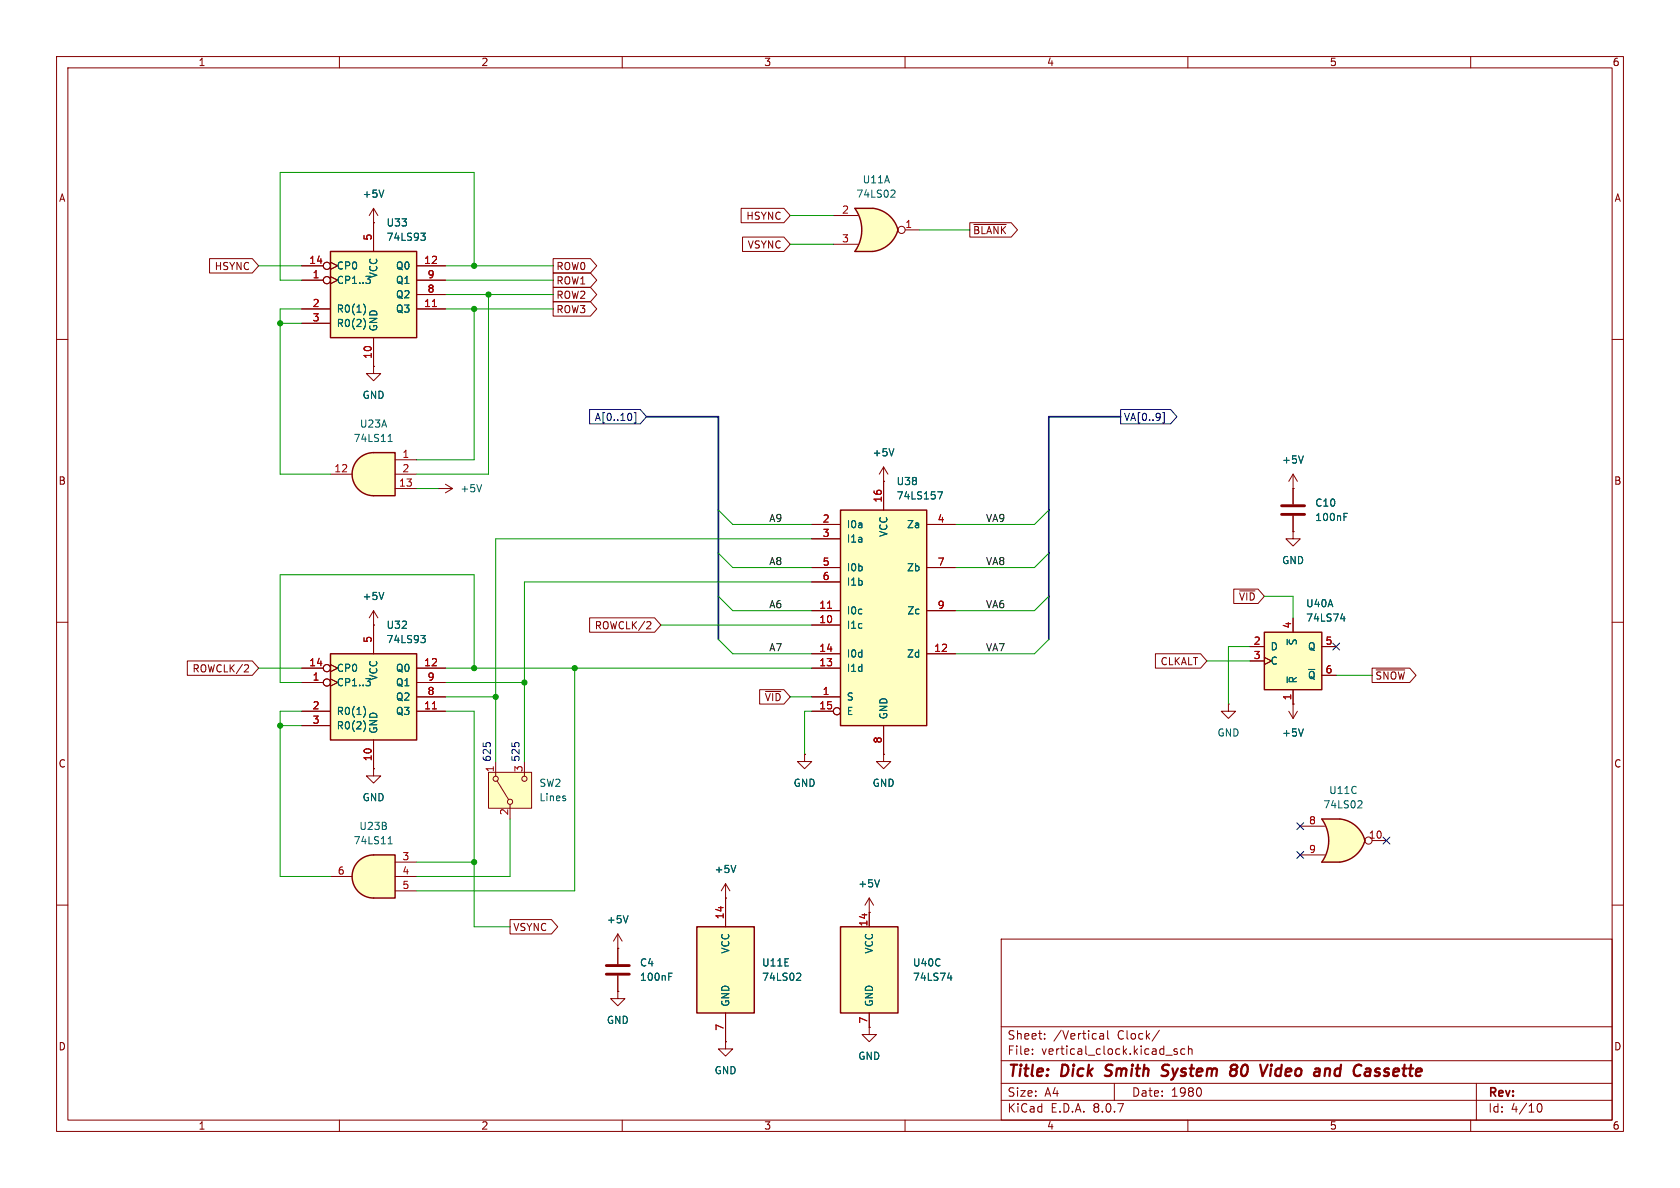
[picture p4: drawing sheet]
<svg xmlns="http://www.w3.org/2000/svg" width="297mm" height="210mm" viewBox="0 0 297 210" stroke-linecap="round" stroke-linejoin="round" font-family="sans-serif">
<g fill="none" stroke="#840000" stroke-width=".18">
<path d="M10 10h277v190h-277zM12 12h273v186h-273zM60 10v2M110 10v2M160 10v2M210 10v2M260 10v2M10 60h2M285 60h2M10 110h2M285 110h2M10 160h2"/>
<path d="M177 166h108v32h-108zM285 160h2M60 198v2M110 198v2M160 198v2M177 194.5h108M177 191.5h108M177 187.5h108M177 181.5h108M182.5 186.3v.1M182.5 185.5v.1M184.7 183.6v.1"/>
<path d="M184.7 182.8v.1M194.5 182.8h.5l.1 .9M195.1 183.1h-.5a.29 .29 0 0 0-.2 .3 .29 .29 0 0 0 .2 .3l.5-.1M195.8 182.2v1.3l.2 .2M197 191.5v3M205 182.1l-1.3 2M206.1 186.5h1.1M208.1 185.5l-.4-.1-.2 .2 .1 .2 .5 .2v.3h-.6M209.5 185.5l-.5-.1-.3 .3v.4l.2 .2h.6M210 198v2M210.1 185.5l.2-.1 .4 .1v.9M210.1 184.9v1.5"/>
<path d="M212.2 192.4l.2 .5-.2 .8M260 198v2M261 191.5v6.5M271.7 195.7l.2-.5 .2-.1a.81 .81 0 0 1 .6 .6 .81 .81 0 0 1-.3 .8h-.4l-.3-.5"/>
</g>
<g fill="none" stroke="#840000" stroke-width=".4">
<path d="M195.3 190.1l.3 .1M195.6 188.4l-.1 .4 .1 .2M206.4 190a.85 .85 0 0 1-1.1 .1M206.4 188.2l-.7 .1a.46 .46 0 0 0-.2 .5 .46 .46 0 0 0 .3 .4l.6 .2M217.8 188.3l.6-.1 .3 .2v.3l-.4 .4M217.9 189.1h.4M218.3 189.1l.3 .2a.67 .67 0 0 1-.1 .7 .67 .67 0 0 1-.7 .2M224.7 188.9l-.2 1.3M224.8 188.2v.2M224.8 188.2l-.1 .1 .1 .1M224.8 188.2l.1 .1-.1 .1M225.6 189.1l-.2 .7 .4 .4"/>
<path d="M234.6 188.9l.5 .1v.2l-.1 1M243 190.1l.6 .1M243.8 188.9l-.5 .1-.2 .3 .3 .2h.3"/>
</g>
<path d="M236.3 147.2l5 1.4a5.2 5.2 0 0 1-4.4 3.8z" fill="#ffffc2" stroke="#ffffc2" stroke-width=".18"/>
<path d="M233.7 152.4h3.2M233.7 144.8h3.2" fill="none" stroke="#ffffc2" stroke-width=".18"/>
<path d="M233.7 144.8h3.2v7.6h-3.2a6.7 6.7 0 0 0 0-7.6z" fill="#ffffc2"/>
<path d="M236.9 144.8a5.1 5.1 0 0 1 4.4 3.8l-5 1.3z" fill="#ffffc2" stroke="#ffffc2" stroke-width=".18"/>
<path d="M236.9 144.8h-3.2a6.6 6.6 0 0 1 0 7.6h3.2M236.9 144.8a5.1 5.1 0 0 1 4.4 3.8 5.2 5.2 0 0 1-4.4 3.8" fill="none" stroke="#840000" stroke-width=".25"/>
<g fill="none" stroke="#840000" stroke-width=".18">
<path d="M128.3 158.8h.1M128.3 156.2l-.8 1.3M128.3 156.2v2.6M128.3 156.2l.7 1.3M229.9 146.1h4.3M229.9 151.1h4.3M242.6 148.6h2.5M153.7 181.6v1.3h1.2l-1.2 1.3-1.3-1.3h1.3M153.7 181.6h.1"/>
<circle cx="241.9" cy="148.6" r=".63"/>
</g>
<path d="M130.1 153l-.4 1.2M240.2 141.5l.5 .1 .1 .3-.8 .9h.8" fill="none" stroke="#006464" stroke-width=".18"/>
<path d="M148.6 163.8h10.1v15.3h-10.1z" fill="#ffffc2"/>
<path d="M148.6 163.8h10.1v15.3h-10.1z" fill="none" stroke="#840000" stroke-width=".25"/>
<path d="M153.7 161.3v2.5M153.7 179.1v2.5M128.3 184.2v1.2h1.2l-1.2 1.3-1.3-1.3h1.3M128.3 184.2h.1" fill="none" stroke="#840000" stroke-width=".18"/>
<path d="M167.5 172.9h.8M168.1 172.5v.8" fill="none" stroke="#006464" stroke-width=".18"/>
<path d="M123.2 163.8h10.1v15.3h-10.1z" fill="#ffffc2"/>
<path d="M123.2 163.8h10.1v15.3h-10.1z" fill="none" stroke="#840000" stroke-width=".25"/>
<path d="M66 135.9v1.3h1.3l-1.3 1.2-1.2-1.2h1.2M66 135.9h.1M156.2 133.4v1.2h1.3l-1.3 1.3-1.3-1.3h1.3M156.2 133.4h.1M128.3 158.8v5M153.7 158.8l-.8 1.2M153.7 158.8v2.5M153.7 158.8l.7 1.2M128.3 179.1v5.1M153.7 161.3h.1" fill="none" stroke="#840000" stroke-width=".18"/>
<path d="M155.5 155.5l-.4 1.3M141 172l.4 .1 .2 .3-.8 .9h.8" fill="none" stroke="#006464" stroke-width=".18"/>
<path d="M63.4 152.3a3.8 3.8 0 0 1 2.6-1.2v7.7a3.8 3.8 0 0 1-3.5-2.4 3.8 3.8 0 0 1 .9-4.1z" fill="#ffffc2" stroke="#ffffc2" stroke-width=".18"/>
<path d="M66 151.1h3.8v7.7h-3.8z" fill="#ffffc2"/>
<path d="M63.4 152.3a3.8 3.8 0 0 1 2.6-1.2h3.8v7.7h-3.8a3.8 3.8 0 0 1-3.5-2.4 3.8 3.8 0 0 1 .9-4.1z" fill="none" stroke="#840000" stroke-width=".25"/>
<path d="M142.2 133.4v1.2h1.3l-1.3 1.3-1.2-1.3h1.2M142.2 133.4h.1M58.4 154.9h3.8M69.8 152.4h3.9M69.8 154.9h3.9M69.8 157.5h3.9" fill="none" stroke="#840000" stroke-width=".18"/>
<path d="M68.6 149.2h.7M68.7 148.2l.3-.3v1.3" fill="none" stroke="#006464" stroke-width=".18"/>
<path d="M86.4 136.5h7.6v6.4h-7.6z" fill="#ffffc2"/>
<g fill="none" stroke="#840000" stroke-width=".18">
<path d="M86.4 136.5h7.6v6.4h-7.6zM87.6 134.6v2.6M87.9 138l2 3.4M92.7 134.6v2.6M90.2 142.2v2.6"/>
<circle cx="87.6" cy="137.7" r=".46"/>
<circle cx="92.7" cy="137.7" r=".46"/>
<circle cx="90.2" cy="141.7" r=".46"/>
</g>
<path d="M58.4 44.5h15.3v15.2h-15.3z" fill="#ffffc2"/>
<path d="M58.4 44.5h15.3v15.2h-15.3z" fill="none" stroke="#840000" stroke-width=".25"/>
<g fill="none" stroke="#840000" stroke-width=".18">
<path d="M66 39.4h.1M66 36.8v7.7M66 36.8l-.7 1.3M66 36.8l.8 1.3M53.3 49.5h3.8M53.3 54.6h5.1M53.3 47h3.8M53.3 57.2h5.1M58.4 48.9l1.3 .6-1.3 .7M58.4 46.4l1.3 .6-1.3 .6M66 59.7v5.1M73.7 49.5h5"/>
<path d="M73.7 54.6h5M73.7 47h5M73.7 52.1h5M227.8 125.7l.8 1.3M228.6 124.5h.1M228.6 124.5v2.5M229.4 125.7l-.8 1.3"/>
<circle cx="57.8" cy="47" r=".63"/>
<circle cx="57.8" cy="49.5" r=".63"/>
</g>
<path d="M67.9 33.6l-.5 1.3M64.3 53.8a1.49 1.49 0 0 1 0 1.8M64.3 56.3a1.49 1.49 0 0 1 0 1.9M64.7 48.8h.8M65.5 49.9l-.2 .1M74.4 41.2h.8l-.4 .5 .3 .1 .1 .4-.3 .3h-.3M230.4 128.8l-.4 1.3" fill="none" stroke="#006464" stroke-width=".18"/>
<path d="M76.4 54.2h.8" fill="none" stroke="#a90000" stroke-width=".18"/>
<path d="M153.7 39.3l5 1.3a5.2 5.2 0 0 1-4.4 3.9z" fill="#ffffc2" stroke="#ffffc2" stroke-width=".18"/>
<path d="M151.1 36.8h3.2M151.1 44.5h3.2" fill="none" stroke="#ffffc2" stroke-width=".18"/>
<path d="M151.1 36.8h3.2v7.7h-3.2a6.7 6.7 0 0 0 0-7.7z" fill="#ffffc2"/>
<path d="M154.3 36.8a5.1 5.1 0 0 1 4.4 3.8l-4.9 1.3z" fill="#ffffc2" stroke="#ffffc2" stroke-width=".18"/>
<path d="M154.3 36.8h-3.2a6.6 6.6 0 0 1 0 7.7h3.2M154.3 36.8a5.1 5.1 0 0 1 4.4 3.8 5.2 5.2 0 0 1-4.4 3.9" fill="none" stroke="#840000" stroke-width=".25"/>
<g fill="none" stroke="#840000" stroke-width=".18">
<path d="M147.3 38.1h4.3M147.3 43.2h4.3M160 40.6h2.6"/>
<circle cx="159.4" cy="40.6" r=".63"/>
</g>
<path d="M157.7 33.6l.4 .1 .1 .3-.8 .9h.8" fill="none" stroke="#006464" stroke-width=".18"/>
<path d="M223.5 111.8h10.2v10.1h-10.2z" fill="#ffffc2"/>
<path d="M223.5 111.8h10.2v10.1h-10.2z" fill="none" stroke="#840000" stroke-width=".25"/>
<g fill="none" stroke="#840000" stroke-width=".18">
<path d="M156.2 85.1h.1M156.2 82.6l-.8 1.2M156.2 82.6v2.5M156.2 82.6l.8 1.2M228.6 94v1.3h1.3l-1.3 1.2-1.3-1.2h1.3M228.6 94h.1M228.6 86.4h.1M228.6 83.8v5.4M228.6 91.2v2.8M228.6 83.8l-.8 1.3M228.6 83.8l.8 1.3M221 114.3h2.5"/>
<path d="M221 116.8h2.5M223.5 116.2l1.3 .6-1.3 .7M228.6 109.2v2.6M233.7 114.3h2.5M233.7 119.4h2.5M228.6 121.9v2.6M109.2 167.6h.1M109.2 175.3v1.2h1.3l-1.3 1.3-1.3-1.3h1.3M109.2 175.3h.1M109.2 165.1l-.7 1.3M109.2 165.1v5.3M109.2 172.5v2.8"/>
<path d="M109.2 165.1l.8 1.3"/>
</g>
<path d="M158 79.3l-.4 1.3M230.4 80.6l-.4 1.3M237.6 91.4h.4M237.6 90.7h.6M227.6 119.7v1M237 109.4h.8M237.6 109v.8M111 161.9l-.4 1.2M118.2 172.6h.4M118.2 172h.6" fill="none" stroke="#006464" stroke-width=".18"/>
<path d="M226.6 90.9h4M226.6 89.4h4M107.2 172.2h4.1M107.2 170.7h4.1" fill="none" stroke="#840000" stroke-width=".51"/>
<path d="M58.4 115.6h15.3v15.2h-15.3z" fill="#ffffc2"/>
<path d="M58.4 115.6h15.3v15.2h-15.3z" fill="none" stroke="#840000" stroke-width=".25"/>
<g fill="none" stroke="#840000" stroke-width=".18">
<path d="M53.3 118.1h3.8M58.4 117.5l1.3 .6-1.3 .6M66 110.5v5.1M73.7 118.1h5M53.3 120.7h3.8M53.3 125.7h5.1M53.3 128.3h5.1M58.4 120l1.3 .7-1.3 .6M66 130.8v5.1M73.7 120.7h5M73.7 125.7h5M73.7 123.2h5"/>
<path d="M217.2 124.5v1.2h1.2l-1.2 1.3-1.3-1.3h1.3M217.2 124.5h.1"/>
<circle cx="57.8" cy="118.1" r=".63"/>
<circle cx="57.8" cy="120.6" r=".63"/>
</g>
<path d="M64.7 120h.8M74.4 112.3h.8l-.4 .5 .3 .1 .1 .5-.3 .2h-.3M64.3 124.9a1.49 1.49 0 0 1 0 1.8M64.3 127.5a1.49 1.49 0 0 1 0 1.8M65.5 121l-.2 .2" fill="none" stroke="#006464" stroke-width=".18"/>
<path d="M76.4 125.3h.8" fill="none" stroke="#a90000" stroke-width=".18"/>
<path d="M148.6 90.2h15.2v38.1h-15.2z" fill="#ffffc2"/>
<path d="M148.6 90.2h15.2v38.1h-15.2z" fill="none" stroke="#840000" stroke-width=".25"/>
<g fill="none" stroke="#840000" stroke-width=".18">
<path d="M66 64.8v1.2h1.3l-1.3 1.3-1.2-1.3h1.2M66 64.8h.1M77.5 86.4h.1M77.5 86.4h2.5M78.7 85.6l1.3 .8M80 86.4l-1.3 .7M143.5 92.7h5.1M143.5 95.3h5.1M156.2 85.1v5.1M163.8 92.7h5.1M143.5 110.5h5.1M143.5 108h5.1"/>
<path d="M143.5 115.6h5.1M143.5 118.1h5.1M143.5 100.3h5.1M143.5 102.9h5.1M163.8 108h5.1M163.8 115.6h5.1M163.8 100.3h5.1M143.5 123.2h5.1M143.5 125.7h3.8M156.2 128.3v5.1"/>
<circle cx="148" cy="125.7" r=".63"/>
</g>
<path d="M146.3 107.5h.7" fill="none" stroke="#a90000" stroke-width=".18"/>
<path d="M85.1 85.7l-.4 1.2M165.8 86.9h.8l-.5 1.3" fill="none" stroke="#006464" stroke-width=".18"/>
<path d="M63.4 81.1a3.8 3.8 0 0 1 2.6-1.1v7.6a3.8 3.8 0 0 1-3.5-2.3 3.8 3.8 0 0 1 .9-4.2z" fill="#ffffc2" stroke="#ffffc2" stroke-width=".18"/>
<path d="M66 80h3.8v7.6h-3.8z" fill="#ffffc2"/>
<path d="M63.4 81.1a3.8 3.8 0 0 1 2.6-1.1h3.8v7.6h-3.8a3.8 3.8 0 0 1-3.5-2.3 3.8 3.8 0 0 1 .9-4.2z" fill="none" stroke="#840000" stroke-width=".25"/>
<g fill="none" stroke="#840000" stroke-width=".18">
<path d="M66 39.4h.1M66 39.4v5.1M131 36.8h7.6l1.1 1.3-1.1 1.3h-7.6zM171.4 39.4h7.4l1.1 1.2-1.1 1.3h-7.4zM172.2 39.7h5.7M37 45.7h7.6l1.1 1.3-1.1 1.3h-7.6zM53.3 49.5h3.8M53.3 54.6h5.1M53.3 47h3.8M53.3 57.2h5.1M58.4 48.9l1.3 .6-1.3 .7M58.4 46.4l1.3 .6-1.3 .6"/>
<path d="M66 59.7v5.1M73.7 49.5h5M73.7 54.6h5M73.7 47h5M73.7 52.1h5M97.8 50.8h6.6l1.1 1.3-1.1 1.2h-6.6zM97.8 45.7h6.6l1.1 1.3-1.1 1.3h-6.6zM97.8 48.3h6.6l1.1 1.2-1.1 1.3h-6.6zM97.8 53.3h6.6l1.1 1.3-1.1 1.3h-6.6zM131.3 41.9h7.3l1.1 1.3-1.1 1.3h-7.3zM66 64.8h.1M58.4 83.8h3.8"/>
<path d="M69.8 81.3h3.9M69.8 83.8h3.9M69.8 86.4h3.9M143.5 92.7h5.1M143.5 95.3h5.1M156.2 85.1h.1M156.2 85.1v5.1M163.8 92.7h5.1M228.6 86.4h.1M228.6 94h.1M228.6 86.4v2.8M228.6 91.2v2.8"/>
<path d="M33.1 116.8h11.5l1.1 1.3-1.1 1.3h-11.5zM43.4 117.5l.4 .1 .1 .3-.7 .9h.7M53.3 118.1h3.8M58.4 117.5l1.3 .6-1.3 .6M66 110.5h.1M66 108l-.7 1.2M66 108v7.6M66 108l.8 1.2M73.7 118.1h5M104.2 109.2h11.5l1.1 1.3-1.1 1.3h-11.5zM114.5 109.9l.4 .1 .2 .3-.8 .9h.8M143.5 110.5h5.1"/>
<path d="M143.5 108h5.1M143.5 115.6h5.1M143.5 118.1h5.1M143.5 100.3h5.1M143.5 102.9h5.1M163.8 108h5.1M163.8 115.6h5.1M163.8 100.3h5.1M204.3 115.6h7.9l1.2 1.2-1.2 1.3h-7.9zM218.1 104.1h4.3l1.1 1.3-1.1 1.3h-4.3zM219.2 104.5h2.7M221 114.3h2.5"/>
<path d="M221 116.8h2.5M223.5 116.2l1.3 .6-1.3 .7M228.6 109.2v2.6M233.7 114.3h2.5M233.7 119.4h2.5M242.6 118.1h6.6l1.1 1.3-1.1 1.3h-6.6zM243.3 118.4h5M53.3 125.7h5.1M53.3 120.7h3.8M53.3 128.3h5.1M58.4 120l1.3 .7-1.3 .6M66 135.9h.1"/>
<path d="M66 130.8v5.1M73.7 123.2h5M73.7 125.7h5M73.7 120.7h5M134.3 121.9h4.3l1.1 1.3-1.1 1.3h-4.3zM135.3 122.2h2.7M142.2 133.4h.1M143.5 123.2h5.1M143.5 125.7h3.8M156.2 133.4h.1M156.2 128.3v5.1M228.6 124.5h.1"/>
<path d="M228.6 121.9v2.6M128.3 158.8h.1M128.3 158.8v5M90.2 162.6h7.3l1.1 1.2-1.1 1.3h-7.3zM109.2 167.6h.1M109.2 175.3h.1M109.2 167.6v2.8M109.2 172.5v2.8M128.3 179.1v5.1M153.7 161.3h.1M153.7 161.3v2.5M153.7 179.1v2.5"/>
<path d="M128.3 184.2h.1M153.7 181.6h.1"/>
<circle cx="57.8" cy="47" r=".63"/>
<circle cx="57.8" cy="49.5" r=".63"/>
<circle cx="57.8" cy="118.1" r=".63"/>
<circle cx="57.8" cy="120.6" r=".63"/>
<circle cx="148" cy="125.7" r=".63"/>
</g>
<g fill="none" stroke="#006464" stroke-width=".18">
<path d="M67.9 33.6l-.5 1.3M64.3 53.8a1.49 1.49 0 0 1 0 1.8M64.3 56.3a1.49 1.49 0 0 1 0 1.9M64.7 48.8h.8M65.5 49.9l-.2 .1M74.4 41.2h.8l-.4 .5 .3 .1 .1 .4-.3 .3h-.3M68.6 78h.7M68.7 77.1l.3-.3v1.2M158 79.3l-.4 1.3M165.8 86.9h.8l-.5 1.3M230.4 80.6l-.4 1.3M237.6 91.4h.4"/>
<path d="M237.6 90.7h.6M64.7 120h.8M67.9 104.7l-.5 1.3M74.4 112.3h.8l-.4 .5 .3 .1 .1 .5-.3 .2h-.3M227.6 119.7v1M237 109.4h.8M237.6 109v.8M64.3 124.9a1.49 1.49 0 0 1 0 1.8M64.3 127.5a1.49 1.49 0 0 1 0 1.8M65.5 121l-.2 .2M230.4 128.8l-.4 1.3M130.1 153l-.4 1.2"/>
<path d="M155.5 155.5l-.4 1.3M111 161.9l-.4 1.2M118.2 172.6h.4M118.2 172h.6M141 172l.4 .1 .2 .3-.8 .9h.8M167.5 172.9h.8M168.1 172.5v.8"/>
</g>
<g fill="none" stroke="#000084" stroke-width=".18">
<path d="M104.2 72.4h9l1.1 1.3-1.1 1.2h-9zM111.6 73.3v.8M112.1 72.9h.3v1.9h-.3M198.1 72.4h8.9l1.1 1.3-1.1 1.2h-8.9zM205.5 72.9h.3v1.9h-.3M235.6 113.7l1.2 1.2M236.8 113.7l-1.2 1.2M229.3 150.5l1.2 1.2M229.3 145.4l1.2 1.3M230.5 150.5l-1.2 1.2M230.5 145.4l-1.2 1.3M244.5 148l1.2 1.2"/>
<path d="M245.7 148l-1.2 1.2"/>
</g>
<path d="M114.3 73.7h12.7v39.3M198.1 73.7h-12.7v39.3" fill="none" stroke="#000084" stroke-width=".3"/>
<g fill="none" stroke="#009600" stroke-width=".18">
<path d="M139.7 38.1h7.6M45.7 47h7.6M49.5 57.2h3.8M53.3 54.6h-3.8v29.2h8.9M78.7 52.1h19.1M78.7 47h19.1M78.7 49.5h19.1M78.7 54.6h19.1M83.8 47v-16.5h-34.3v19h3.8M83.8 54.6v26.7h-10.1M86.4 52.1v31.7h-12.7M139.7 43.2h7.6"/>
<path d="M162.6 40.6h8.8M73.7 86.4h3.8M127 97.8l2.5 2.5h14M127 90.2l2.5 2.5h14M143.5 95.3h-55.9v39.3M185.4 97.8l-2.5 2.5h-14M185.4 90.2l-2.5 2.5h-14M45.7 118.1h7.6M78.7 118.1h64.8M83.8 118.1v-16.5h-34.3v19.1h3.8M101.6 118.1v39.4h-27.9M116.8 110.5h26.7"/>
<path d="M127 113l2.5 2.6h14M127 105.4l2.5 2.6h14M143.5 102.9h-50.8v31.7M185.4 113l-2.5 2.6h-14M185.4 105.4l-2.5 2.6h-14M213.4 116.8h7.6M221 114.3h-3.8v10.2M223.5 105.4h5.1v3.8M236.2 119.4h6.4M49.5 128.3h3.8M53.3 125.7h-3.8v29.2h8.9M78.7 123.2h8.9"/>
<path d="M78.7 125.7h5.1v38.1h6.4M78.7 120.7h14M139.7 123.2h3.8M143.5 125.7h-1.3v7.7M73.7 152.4h10.1M90.2 144.8v10.1h-16.5"/>
</g>
<path d="M76.4 54.2h.8M146.3 107.5h.7M76.4 125.3h.8" fill="none" stroke="#a90000" stroke-width=".18"/>
<g fill="#009600" stroke="#009600" stroke-width=".18">
<circle cx="49.5" cy="57.2" r=".46"/>
<circle cx="101.6" cy="118.1" r=".46"/>
<circle cx="83.8" cy="152.4" r=".46"/>
<circle cx="87.6" cy="123.2" r=".46"/>
<circle cx="49.5" cy="128.3" r=".46"/>
<circle cx="83.8" cy="118.1" r=".46"/>
<circle cx="92.7" cy="120.7" r=".46"/>
<circle cx="83.8" cy="54.6" r=".46"/>
<circle cx="83.8" cy="47" r=".46"/>
<circle cx="86.4" cy="52.1" r=".46"/>
</g>
<g font-size="2.8" fill="#840000">
<text x="178" y="190.9">Title:</text>
<text x="187.7" y="190.9">Dick</text>
<text x="196.3" y="190.9">Smith</text>
<text x="207.1" y="190.9">System</text>
<text x="220" y="190.9">80</text>
<text x="226.1" y="190.9">Video</text>
<text x="236.4" y="190.9">and</text>
<text x="244.2" y="190.9">Cassette</text>
</g>
<g font-size="2.1" fill="#840000">
<text x="178" y="184">Sheet:</text>
<text x="186.2" y="184">/Vertical</text>
<text x="197.6" y="184">Clock/</text>
<text x="178" y="186.7">File:</text>
<text x="184.1" y="186.7">vertical_clock.kicad_sch</text>
<text x="178" y="196.9">KiCad</text>
<text x="178" y="194.1">Size:</text>
<text x="184.7" y="194.1">A4</text>
<text x="185.7" y="196.9">E.D.A.</text>
<text x="193.3" y="196.9">8.0.7</text>
<text x="200" y="194.1">Date:</text>
<text x="207" y="194.1">1980</text>
<text x="263" y="194.3">Rev:</text>
<text x="263" y="196.9">Id:</text>
<text x="267.1" y="196.9">4/10</text>
</g>
<g font-size="1.8" fill="#840000">
<text x="35" y="11.9">1</text>
<text x="85" y="11.9">2</text>
<text x="135" y="11.9">3</text>
<text x="185" y="11.9">4</text>
<text x="235" y="11.9">5</text>
<text x="285" y="11.9">6</text>
<text x="10.3" y="35.9">A</text>
<text x="285.3" y="35.9">A</text>
<text x="131.8" y="39.1">HSYNC</text>
<text x="171.9" y="41.6">~{BLANK}</text>
<text x="37.9" y="47.9">HSYNC</text>
<text x="98.3" y="47.9">ROW0</text>
<text x="132.1" y="44.1">VSYNC</text>
<text x="98.3" y="53">ROW2</text>
<text x="98.3" y="50.5">ROW1</text>
<text x="98.3" y="55.6">ROW3</text>
<text x="10.3" y="85.9">B</text>
<text x="285.3" y="85.9">B</text>
<text x="218.9" y="106.4">~{VID}</text>
<text x="105" y="111.4">ROWCLK/2</text>
<text x="33.9" y="119.1">ROWCLK/2</text>
<text x="205.1" y="117.8">CLKALT</text>
<text x="135.1" y="124.1">~{VID}</text>
<text x="243" y="120.3">~{SNOW}</text>
<text x="10.3" y="135.9">C</text>
<text x="285.3" y="135.9">C</text>
<text x="90.6" y="164.8">VSYNC</text>
<text x="10.3" y="185.9">D</text>
<text x="285.3" y="185.9">D</text>
<text x="35" y="199.9">1</text>
<text x="85" y="199.9">2</text>
<text x="135" y="199.9">3</text>
<text x="185" y="199.9">4</text>
<text x="235" y="199.9">5</text>
<text x="285" y="199.9">6</text>
</g>
<g font-size="1.8" fill="#006464">
<text x="64" y="35.2">+5V</text>
<text x="151.3" y="35.2">74LS02</text>
<text x="152.4" y="32.6">U11A</text>
<text x="68.2" y="40.2">U33</text>
<text x="59.4" y="47.9">CP0</text>
<text x="68.2" y="42.8">74LS93</text>
<text x="69.9" y="47.9">Q0</text>
<text x="59.4" y="50.4">CP1..3</text>
<text x="66.9" y="49.3" transform="rotate(-90 66.9 49.3)">VCC</text>
<text x="69.9" y="52.9">Q2</text>
<text x="69.9" y="50.4">Q1</text>
<text x="59.4" y="55.5">R0(1)</text>
<text x="59.4" y="58">R0(2)</text>
<text x="66.9" y="58.7" transform="rotate(-90 66.9 58.7)">GND</text>
<text x="69.9" y="55.5">Q3</text>
<text x="64" y="70.7">GND</text>
<text x="63.5" y="75.8">U23A</text>
<text x="62.4" y="78.3">74LS11</text>
<text x="154.2" y="80.9">+5V</text>
<text x="226.6" y="82.1">+5V</text>
<text x="81.3" y="87.2">+5V</text>
<text x="158.4" y="86">U38</text>
<text x="158.4" y="88.5">74LS157</text>
<text x="232.4" y="89.8">C10</text>
<text x="149.6" y="93.6">I0a</text>
<text x="157.1" y="95" transform="rotate(-90 157.1 95)">VCC</text>
<text x="160.3" y="93.6">Za</text>
<text x="232.4" y="92.3">100nF</text>
<text x="149.6" y="96.1">I1a</text>
<text x="149.6" y="101.2">I0b</text>
<text x="160.3" y="101.2">Zb</text>
<text x="226.6" y="99.9">GND</text>
<text x="64" y="106.3">+5V</text>
<text x="149.6" y="103.7">I1b</text>
<text x="230.8" y="107.5">U40A</text>
<text x="68.2" y="111.4">U32</text>
<text x="68.2" y="113.9">74LS93</text>
<text x="149.6" y="111.4">I1c</text>
<text x="149.6" y="108.8">I0c</text>
<text x="160.3" y="108.8">Zc</text>
<text x="230.8" y="110.1">74LS74</text>
<text x="59.4" y="119">CP0</text>
<text x="69.9" y="119">Q0</text>
<text x="149.6" y="119">I1d</text>
<text x="149.6" y="116.4">I0d</text>
<text x="160.3" y="116.4">Zd</text>
<text x="224.5" y="115.2">D</text>
<text x="224.5" y="117.7">C</text>
<text x="229.5" y="114.2" transform="rotate(-90 229.5 114.2)">~{S}</text>
<text x="231.1" y="115.2">Q</text>
<text x="59.4" y="121.5">CP1..3</text>
<text x="66.9" y="120.4" transform="rotate(-90 66.9 120.4)">VCC</text>
<text x="69.9" y="124.1">Q2</text>
<text x="69.9" y="121.5">Q1</text>
<text x="149.6" y="124.1">S</text>
<text x="229.5" y="120.9" transform="rotate(-90 229.5 120.9)">~{R}</text>
<text x="231.1" y="120.2">~{Q}</text>
<text x="59.4" y="126.6">R0(1)</text>
<text x="59.4" y="129.1">R0(2)</text>
<text x="66.9" y="129.8" transform="rotate(-90 66.9 129.8)">GND</text>
<text x="69.9" y="126.6">Q3</text>
<text x="149.6" y="126.6">E</text>
<text x="157.1" y="127.3" transform="rotate(-90 157.1 127.3)">GND</text>
<text x="215.1" y="130.4">GND</text>
<text x="226.6" y="130.4">+5V</text>
<text x="64" y="141.8">GND</text>
<text x="95.3" y="139.3">SW2</text>
<text x="95.3" y="141.8">Lines</text>
<text x="140.2" y="139.3">GND</text>
<text x="154.2" y="139.3">GND</text>
<text x="233.9" y="143.1">74LS02</text>
<text x="234.9" y="140.6">U11C</text>
<text x="62.4" y="149.5">74LS11</text>
<text x="63.4" y="146.9">U23B</text>
<text x="126.2" y="154.5">+5V</text>
<text x="151.6" y="157.1">+5V</text>
<text x="107.2" y="163.4">+5V</text>
<text x="113" y="171">C4</text>
<text x="113" y="173.6">100nF</text>
<text x="129.1" y="168.7" transform="rotate(-90 129.1 168.7)">VCC</text>
<text x="134.6" y="171">U11E</text>
<text x="134.6" y="173.6">74LS02</text>
<text x="154.5" y="168.7" transform="rotate(-90 154.5 168.7)">VCC</text>
<text x="161.3" y="171">U40C</text>
<text x="161.3" y="173.6">74LS74</text>
<text x="129.1" y="178.1" transform="rotate(-90 129.1 178.1)">GND</text>
<text x="154.5" y="178.1" transform="rotate(-90 154.5 178.1)">GND</text>
<text x="107.2" y="181.2">GND</text>
<text x="126.2" y="190.1">GND</text>
<text x="151.6" y="187.6">GND</text>
</g>
<g font-size="1.8" fill="#a90000">
<text x="148.8" y="37.8">2</text>
<text x="159.9" y="40.4">1</text>
<text x="54.6" y="46.7">14</text>
<text x="65.8" y="42.6" transform="rotate(-90 65.8 42.6)">5</text>
<text x="74.9" y="46.7">12</text>
<text x="148.8" y="42.9">3</text>
<text x="55.2" y="49.3">1</text>
<text x="75.5" y="51.8">8</text>
<text x="75.5" y="49.3">9</text>
<text x="55.2" y="54.4">2</text>
<text x="55.2" y="56.9">3</text>
<text x="74.9" y="54.4">11</text>
<text x="65.8" y="63.5" transform="rotate(-90 65.8 63.5)">10</text>
<text x="59" y="83.6">12</text>
<text x="71" y="81">1</text>
<text x="71" y="83.6">2</text>
<text x="70.4" y="86.1">13</text>
<text x="156" y="88.9" transform="rotate(-90 156 88.9)">16</text>
<text x="145.3" y="92.5">2</text>
<text x="145.3" y="95">3</text>
<text x="165.7" y="92.5">4</text>
<text x="145.3" y="100.1">5</text>
<text x="165.7" y="100.1">7</text>
<text x="144.7" y="107.7">11</text>
<text x="145.3" y="102.6">6</text>
<text x="165.7" y="107.7">9</text>
<text x="65.8" y="113.7" transform="rotate(-90 65.8 113.7)">5</text>
<text x="144.7" y="110.2">10</text>
<text x="228.3" y="111.2" transform="rotate(-90 228.3 111.2)">4</text>
<text x="54.6" y="117.9">14</text>
<text x="74.9" y="117.9">12</text>
<text x="144.7" y="117.9">13</text>
<text x="144.7" y="115.3">14</text>
<text x="165.1" y="115.3">12</text>
<text x="221.5" y="114">2</text>
<text x="221.5" y="116.6">3</text>
<text x="234.2" y="114">5</text>
<text x="234.2" y="119.1">6</text>
<text x="55.2" y="120.4">1</text>
<text x="55.2" y="125.5">2</text>
<text x="74.9" y="125.5">11</text>
<text x="75.5" y="122.9">8</text>
<text x="75.5" y="120.4">9</text>
<text x="144.7" y="125.5">15</text>
<text x="145.3" y="122.9">1</text>
<text x="228.3" y="123.9" transform="rotate(-90 228.3 123.9)">1</text>
<text x="55.2" y="128">3</text>
<text x="156" y="131.5" transform="rotate(-90 156 131.5)">8</text>
<text x="65.8" y="134.7" transform="rotate(-90 65.8 134.7)">10</text>
<text x="87.4" y="136.6" transform="rotate(-90 87.4 136.6)">1</text>
<text x="92.5" y="136.6" transform="rotate(-90 92.5 136.6)">3</text>
<text x="89.9" y="144.2" transform="rotate(-90 89.9 144.2)">2</text>
<text x="231.3" y="145.8">8</text>
<text x="241.9" y="148.3">10</text>
<text x="59.6" y="154.7">6</text>
<text x="71" y="152.1">3</text>
<text x="71" y="154.7">4</text>
<text x="231.3" y="150.9">9</text>
<text x="71" y="157.2">5</text>
<text x="128" y="162.6" transform="rotate(-90 128 162.6)">14</text>
<text x="153.4" y="163.9" transform="rotate(-90 153.4 163.9)">14</text>
<text x="128" y="182.3" transform="rotate(-90 128 182.3)">7</text>
<text x="153.4" y="181" transform="rotate(-90 153.4 181)">7</text>
</g>
<g font-size="1.8" fill="#000084">
<text x="105" y="74.6">A[0..10]</text>
<text x="198.6" y="74.6">VA[0..9]</text>
</g>
<g font-size="1.8" fill="#0f0f0f">
<text x="135.9" y="92.4">A9</text>
<text x="174.2" y="92.4">VA9</text>
<text x="135.9" y="100">A8</text>
<text x="174.2" y="100">VA8</text>
<text x="135.9" y="107.6">A6</text>
<text x="174.2" y="107.6">VA6</text>
<text x="135.9" y="115.2">A7</text>
<text x="174.2" y="115.2">VA7</text>
</g>
<g font-size="1.8" fill="#0000c2">
<text x="87" y="134.8" transform="rotate(-90 87 134.8)">625</text>
<text x="92" y="134.8" transform="rotate(-90 92 134.8)">525</text>
</g>
</svg>
